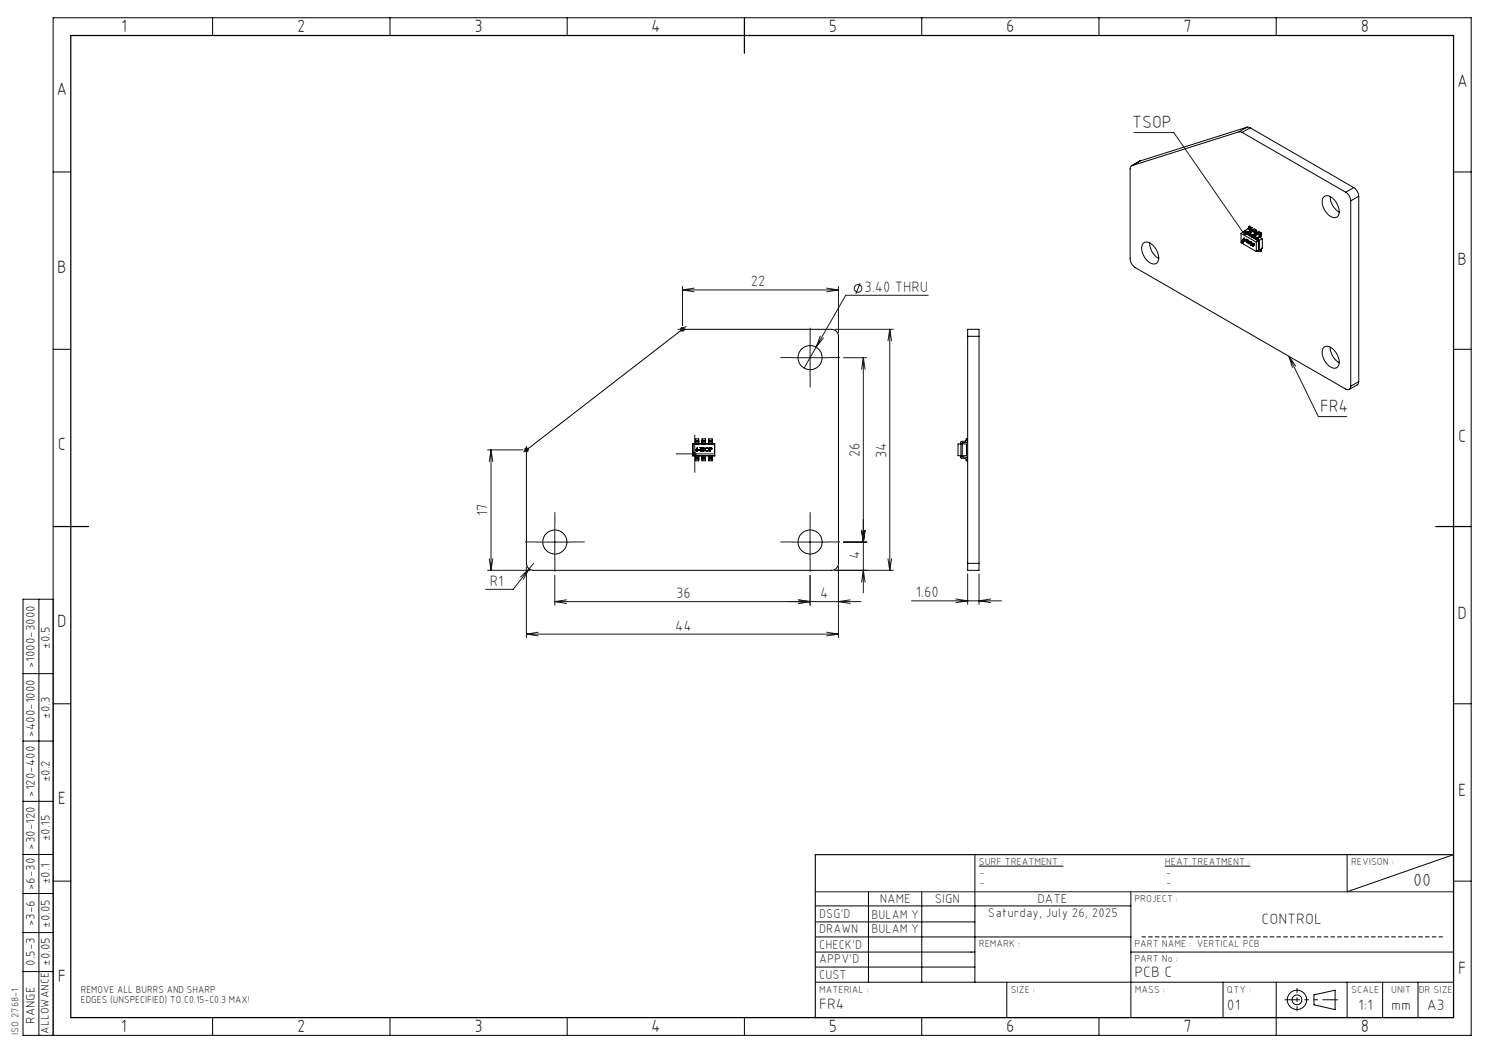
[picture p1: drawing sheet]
<svg xmlns="http://www.w3.org/2000/svg" width="420mm" height="297mm" viewBox="0 0 420 297" stroke-linecap="round" stroke-linejoin="round" font-family="sans-serif">
<g fill="none" stroke="#000" stroke-width=".28">
<path d="M60 5v5M110 5v5M160 5v5M260 5v5M310 5v5M360 5v5M349.5 37.2l.9 .2M349.5 37.2l-30.2 9.5M350.4 37.4l29.2 16.8M351.8 35.9l.8 .2M351.8 35.9l-2.3 1.3M351.8 35.9l-30.2 9.5"/>
<path d="M352.6 36.1l-2.2 1.3M352.6 36.1l29.2 16.8M15 48.5h5M319.3 46.7l-.3 .2-.2 .6v25.5a3.2 3.2 0 0 0 1.4 2.5l59.4 34.2a.86 .86 0 0 0 1 .1 .86 .86 0 0 0 .4-.9M321.6 45.4l-2.4 1.4M321.6 45.4l-2.3 1.3M373.5 55.5a2.59 2.59 0 0 1 3.3 1.4 3.4 3.4 0 0 1 .3 4.3 2.88 2.88 0 0 1-3.4-1.8 3.4 3.4 0 0 1-.2-3.9zM375.2 55.5a5.1 5.1 0 0 0 2.6 4.3M379.6 54.2a3.2 3.2 0 0 1 1.4 2.5M381 56.7v52.2M381.8 52.9a3.2 3.2 0 0 1 1.5 2.4M381.8 52.9l-2.2 1.3"/>
<path d="M383.3 55.3l-2.3 1.4M383.3 55.3v52.3M410 48.5h5M322.4 68.8a2.11 2.11 0 0 1 3.2 .8 3.5 3.5 0 0 1 .6 4.7 3.4 3.4 0 0 1-3.8-2.7l-.4-1.4zM324.3 68.5a5.1 5.1 0 0 0 2.5 4.4M350.1 65.8l4.3 2.5M350.1 65.8v2.7l4.3 2.4M350.2 68l.1-.1a.32 .32 0 0 1 .4 .3 .32 .32 0 0 1-.3 .4zM350.3 67.9l.1 .4 .3 .2M350.6 65.4l-.5 .4M350.6 65.4l4.4 2.5M350.6 67.6l.2 .4"/>
<path d="M350.7 67.4l-.1 .2M350.8 67.3v.2M350.8 67.6l.2 .2M350.8 67.6h-.1l.1 .3 .2-.1M350.8 67.4l-.2 .2M350.8 67.3l-.1 .1M350.9 65.2l-.3 .2M350.9 65.2l.2 .2M350.9 67.5l-.1 .1M350.9 67.1l-.1 .3 .3 .4M350.9 67.1l-.2 .3M350.9 67.2l-.1 .1"/>
<path d="M351 67.9h.1M351 67.9l-.2 .1M351.1 67.8l-.3 .2M351.1 67.8l-.2 .1M351.1 65.3v.4l.7 .4M351.1 65.3l.7 .4M351.1 67.8h-.1M351.2 67.8l.2 .2zM351.2 65.1l-.3 .1M351.2 65l-.1 .3M351.2 65l.7 .5M351.2 67.8h.1"/>
<path d="M351.5 67.6l.4 .2-.2-.1M351.5 67.6h.1M351.6 67.5l-.1 .1M351.6 67.6v.8M351.7 67.7l-.1 .7M351.7 67.6h-.1M351.7 68.4h-.1M351.8 67.6h.1M351.8 65.7v.4M351.8 67.6l-.1 .1M351.9 65.5l-.1 .2M351.9 68.4l.2 .3"/>
<path d="M351.9 68.4h.1M352 67.9v.2M352 68.4l.3 .2M352 68.1l.1 .2M352 64.5l.7 .4M352 64.5l-.8 .5M352.1 68.1l.1 .1M352.1 65.9l-.3 .2M352.1 65.9l.3 .2M352.1 68l-.1 .1M352.1 67.8v.1M352.1 67.8l-.1 .1"/>
<path d="M352.1 64.3l-.1 .2M352.1 67.9v.2M352.1 67.8l.3 .3-.3-.2M352.1 68.3l.1 .2M352.1 64.3l.7 .4M352.1 63.9l.7 .4M352.1 63.9v.4M352.1 63.9l.3-.1 .7 .4M352.2 68.2l.2 .4-.3 .1M352.2 67.8l-.1 .1M352.2 68.2l-.1 .1M352.2 67.9h-.1"/>
<path d="M352.2 68.5l.1 .1M352.3 68.6h-.1M352.3 68.6l-.2 .1M352.3 68.4l-.1 .1M352.4 66.1l.7 .4M352.4 66.1v.4l.7 .4M352.5 68.5v-.2a.51 .51 0 0 1 .6 .2 .51 .51 0 0 1-.1 .7l-.1-.1M352.5 68.5l.4 .6M352.6 65.8l-.2 .3M352.6 65.8l.7 .4M352.6 68.4l-.1 .1M352.6 65.3l.4 .2"/>
<path d="M352.7 68.2l-.1 .1M352.7 64.9l-.8 .6M352.8 68.2l-.2 .1M352.8 64.7l-.1 .2M352.8 68.3l.4 .6M352.8 68.3h-.1a.43 .43 0 0 0-.1 .5 .43 .43 0 0 0 .6 .2v-.1M352.8 64.3v.4M352.9 68.3h-.1M353 69.1h-.1M353.1 64.2v.8l-.9 .6-.1 .3M353.1 66.5v.4M353.1 64.2l-.3 .1"/>
<path d="M353.2 68.8v.1M353.3 66.2l-.2 .3M353.3 69l-.1 .1M353.3 65.3l.7 .4M353.3 65.3l-.7 .5M353.4 66.7l-.3 .2M353.4 66.7l.4 .2M353.5 65.1l-.2 .2M353.5 64.7l.3-.1 .7 .3M353.5 65.1l.7 .4M353.5 64.7l.7 .4M353.5 64.7v.4"/>
<path d="M353.5 68.7l.1 .4M353.5 69.1l-.1 .3M353.5 69.1h.1M353.5 68.7l.1 .1M353.5 69.4h-.1M353.5 69.1l.2 .1M353.6 68.6l.1 .2M353.6 69h.1M353.6 68.6h.1M353.6 68.6h-.2v.8M353.6 68.6l-.1 .1M353.6 69l-.1 .1"/>
<path d="M353.6 68.8l.2 .2M353.6 69.1h-.1M353.7 68.8h-.1M353.7 68.8l.2 .3M353.8 66.8l.7 .4M353.8 66.8v.4l.7 .5M353.8 69l-.2 .1M353.9 69.1l-.2 .1M353.9 69l-.2 .2M353.9 69h-.1M353.9 66.6l-.1 .2M353.9 66.6l.7 .4"/>
<path d="M354 66.1l.3 .2M354 65.7l-.7 .5M354.2 65.5l-.2 .2M354.2 65.1v.4M354.4 68.3v2.6M354.5 64.9l-.1 .9-.9 .6-.1 .3M354.5 67.2v.5M354.5 64.9l-.3 .2M354.5 70.9h.1M354.6 67l-.1 .2M354.7 66.1l-.8 .5M354.7 66.1l.7 .4"/>
<path d="M354.8 67.5l-.3 .2M354.8 67.5l.4 .3M354.8 65.9l-.1 .2M354.8 65.5l.7 .4M354.8 65.5l.3-.2 .7 .4M354.8 65.9l.7 .3M354.8 65.5v.4M355 70.7l-.6 .2M355 67.9l-.6 .4M355 67.9v2.8M355.1 70.7l.4 .3M355.2 67.8l-.2 .1"/>
<path d="M355.2 67.8v2.8M355.2 70.6l-.2 .1M355.3 66.9l.8 .4M355.4 70.5l.1 .1M355.4 70.5l-.9 .4M355.4 66.5l-.8 .5M355.5 66.2l-.1 .3M355.5 65.9v.3M355.5 70.6v.4M355.8 65.7v.9l-.9 .6-.1 .3M355.8 70.1h.1M355.8 65.7l-.3 .2"/>
<path d="M355.8 70.1v.7l-.3 .2M356.1 67.3l-.9 .5M356.1 67.3v2.7l-.9 .6M15 98.5h5M272.9 94.9v-2h3.3v2M272.9 94.9h3.3M272.9 94.9v64M276.2 94.9v64M373.3 98.1a2.1 2.1 0 0 1 3.2 .9 3.9 3.9 0 0 1 .8 4.5 2.32 2.32 0 0 1-3.2-1.2 3.9 3.9 0 0 1-.8-4.2zM375.2 97.9a5.1 5.1 0 0 0 2.6 4.4M410 98.5h5M383.3 107.6l-.5 .9-2.2 1.4"/>
<path d="M383.3 107.6l-2.3 1.3M148.9 126.6l43.5-33.6 42.1-.1a1.99 1.99 0 0 1 2 2v64a1.99 1.99 0 0 1-2 2h-84a1.99 1.99 0 0 1-2-2v-31.1zM195.4 125.2h6.2M195.4 128.6h6.2M195.4 125.2h.1M195.4 125.2v3.4M195.5 128.5h6M195.5 125.2v3.3M195.5 125.2h6M195.5 128.5l-.1 .1M196.1 124.5v.2M196.1 124.2v.2"/>
<path d="M196.1 129.1v.2M196.1 129.3v.2M196.1 124.7h1M196.1 124.5h1M196.1 124.4h1M196.1 124.2h1M196.1 124.2v-.4h1v.4M196.1 124.4v.1M196.1 124.7v.5M196.1 128.6v.5M196.1 129.3h.1M196.1 129.5v.5h1v-.5"/>
<path d="M196.1 129.1h1M196.1 129.3h1M196.1 129.5h1M196.7 126.2l-.2 .5a.32 .32 0 0 1 .4 .3 .32 .32 0 0 1-.4 .3 .32 .32 0 0 1-.2-.4zM197 126.9l.4 .1zM197.1 124.5v.2M197.1 124.2v.2M197.1 129.1v.2M197.1 129.3v.2M197.1 124.4v.1M197.1 124.7v.5M197.1 128.6v.5"/>
<path d="M197.1 129.3h.1M197.4 126.3h.6l-.2 .1v.9l-.1-.9zM198 124.5v.2M198 124.2v.2M198 129.1v.2M198 129.3v.2M198 124.7h1M198 124.5h1M198 124.4h1M198 124.2h1M198 124.2v-.4h1v.4M198 124.4v.1"/>
<path d="M198 124.7v.5M198 128.6v.5M198 129.3h.1M198 129.5v.5h1v-.5M198 129.1h1M198 129.3h1M198 129.5h1M198.2 126.4l.2-.2 .3 .2-.5 .1 .4 .4a.27 .27 0 0 1-.1 .4 .27 .27 0 0 1-.3-.2l.2 .1 .2-.1zM199 124.5v.2M199 124.2v.2M199 129.1v.2M199 129.3v.2"/>
<path d="M199 124.4v.1M199 124.7v.5M199 128.6v.5M199 129.3h.1M199.9 124.5v.2M199.9 124.2v.2M199.9 129.1v.2M199.9 129.3v.2M199.9 124.7h1M199.9 124.5h1M199.9 124.2v-.4h1v.4M199.9 124.4v.1"/>
<path d="M199.9 124.7v.5M199.9 128.6v.5M199.9 129.3h.1M199.9 129.5v.5h1v-.5M199.9 124.4h1M199.9 124.2h1M199.9 129.1h1M199.9 129.3h1M199.9 129.5h1M200.2 126.3a.38 .38 0 0 1 .5 0 .38 .38 0 0 1 .1 .4l-.5 .1-.1 .5zM200.3 126.4h.4v.2l-.4 .1zM200.9 124.5v.2"/>
<path d="M200.9 124.2v.2M200.9 129.1v.2M200.9 129.3v.2M200.9 124.4v.1M200.9 124.7v.5M200.9 128.6v.5M200.9 129.3h.1M201.5 125.2v3.3M201.5 128.5l.1 .1M201.6 125.2h-.1M201.6 125.2v3.4M270.2 125.2l2.4 .1v3.2h-2.4z"/>
<path d="M272.9 123.8h-.4l-.1 .6-1.4 .2v4.5l1.4 .2 .1 .7h.4M272.9 124.6l-.1 .2-1.4 .2v3.7l1.4 .3 .1 .1M272.9 158.9v2h3.3v-2M272.9 158.9h3.3M11 169v123M15 169h-8.5v123h408.5v-287h-400v287M6.5 190h8.5M15 198.5h5M410 198.5h5M6.5 209h8.5M6.5 226h8.5M6.5 241h8.5"/>
<path d="M6.5 252h8.5M15 248.5h5M230 255.5h89M245 251.5v25.5M260 251.5v25.5M275 241v36M276.1 244.3h23.8M319 251.5v35.5M328.6 244.3h24.1M380 241v10.5l30-10.5v46h-180M410 248.5h5M6.5 274h8.5"/>
<path d="M6.5 263h8.5M230 268.5h45M230 277h180M230 272.8h45M230 260h45M230 264.3h89M284 277v10M319 268.5h91M345 277v10M360 277v15M380 277v10M390 277v10"/>
<path d="M400 277v10M60 287v5M110 287v5M160 287v5M210 287v5M260 287v5M310 287v5M370.6 280.6l6-1.3v5.5l-6-1.4z"/>
<circle cx="228.5" cy="100.9" r="3.4"/>
<circle cx="196" cy="128" r=".36"/>
<circle cx="196.6" cy="127" r=".22"/>
<circle cx="199.4" cy="126.8" r=".57"/>
<circle cx="199.4" cy="126.8" r=".46"/>
<circle cx="156.5" cy="152.9" r="3.4"/>
<circle cx="228.5" cy="152.9" r="3.4"/>
<circle cx="365.8" cy="282" r="1.38"/>
<circle cx="365.8" cy="282" r="2.72"/>
</g>
<g fill="none" stroke="#191924" stroke-width=".28">
<path d="M319.8 37.4h11.3l20 28.8M242.6 79.8l-1.2 3.1M192.5 80.8v11.1M192.5 81.8h44M192.5 81.8l3.3 .5M193.5 92.1l-1 .8h-1.3M195.8 81.3l-3.3 .5M228.5 95.9v10M230.2 97.9l-3.4 5.9M231.4 94.8l-1.2 3.1M232.3 95.3l-2.1 2.6M233.2 81.3l3.3 .5"/>
<path d="M235.5 92.9h16.5M236.5 80.8v13.1M236.5 81.8l-3.3 .5M251 92.9v68M251 92.9l.5 3.3M251 92.9l-.5 3.3M261.8 83.3h-23.3l-8.3 14.6M223.5 100.9h10M237.9 100.9h6.6M243.5 100.9v66.3M243.5 100.9l.5 3.3M243.5 100.9l-.5 3.3"/>
<path d="M363.6 100.5l8.3 17h7.9M363.6 100.5l1.9 2.8M363.6 100.5l1 3.2M137.5 126.9h10M138.5 126.9v34M138.5 126.9l.5 3.3M138.5 126.9l-.5 3.3M148.5 125.9v1l-.8 .6M191 128h10M196 123v10M138 157.6l.5 3.3M139 157.6l-.5 3.3"/>
<path d="M148.5 159.9v19.9M150.5 158.9l-1.2 1.5M151.5 152.9h10M156.5 147.9v10M223.5 152.9h10M228.5 147.9v10M236.5 159.9v19.9M237.9 152.9h6.6M243 149.6l.5 3.3 .5-3.3M250.5 157.6l.5 3.3M251.5 157.6l-.5 3.3M137.5 160.9h12"/>
<path d="M148.5 178.9h88M148.5 178.9l3.3 .4M149.3 160.4l-4.6 5.8h-7.8M149.3 160.4l-2.5 2.3M149.3 160.4l-1.7 3M151.8 178.3l-3.3 .6M156.5 162.3v8.4M156.5 169.7h86.4M156.5 169.7l3.3 .5M159.8 169.2l-3.3 .5M225.2 169.2l3.3 .5-3.3 .5M228.5 162.3v8.4"/>
<path d="M233.2 178.3l3.3 .6M235.5 160.9h16.5M236.5 178.9l-3.3 .4M239.8 169.2l-3.3 .5 3.3 .5M243 164.2l.5-3.3 .5 3.3M257.1 169.5h25.4M269.6 168.9l3.3 .6-3.3 .5M272.9 161.9v8.6M276.2 161.9v8.6M279.4 168.9l-3.2 .6 3.2 .5M230 251.5h180"/>
<circle cx="242" cy="81.3" r="1.08"/>
</g>
<g fill="none" stroke="#191924" stroke-width=".28" stroke-dasharray="15.2 1.3 1.3 1.3" stroke-linecap="butt">
<path d="M228.5 95.9v-3.4M223.5 100.9h-3.4M228.5 105.9v3.4M233.5 100.9h3.4M191 128h-.4M196 123v-.4M196 133v.3M201 128h.3M151.5 152.9h-3.4M156.5 147.9v-3.4M156.5 157.9v3.4M161.5 152.9h3.4"/>
<path d="M223.5 152.9h-3.4M228.5 147.9v-3.4M228.5 157.9v3.4M233.5 152.9h3.4"/>
</g>
<path d="M365.9 278.7v6.5" fill="none" stroke="#000" stroke-width=".28" stroke-dasharray="15.2 1.3 1.3 1.3" stroke-dashoffset="13.9" stroke-linecap="butt"/>
<path d="M407 264.3h-85" fill="none" stroke="#000" stroke-width=".28" stroke-dasharray="1.3 .6" stroke-linecap="butt"/>
<path d="M377.4 282h-15.1" fill="none" stroke="#000" stroke-width=".28" stroke-dasharray="6.3 1.3 1.3 1.3 1.3 1.3" stroke-dashoffset="2" stroke-linecap="butt"/>
<path d="M20 10h390v277h-390zM210 5v10M15 148.5h10M405 148.5h10" fill="none" stroke="#000" stroke-width=".35"/>
<path d="M410 241h-180v46" fill="none" stroke="#191924" stroke-width=".35"/>
<g fill="#191924">
<path d="M350.9 66h.4v.5l-.2-.3 .2 .3h-.4z"/>
<path d="M192 92.4a.68 .68 0 0 0 .3 1.1 .68 .68 0 0 0 .9-.6h-.7h.7l-.4-.6-.4-.1zM148.1 126.4a.68 .68 0 0 0 .1 1.1 .68 .68 0 0 0 1-.6h-.7h.7l-.4-.6z"/>
</g>
<g font-size="5">
<text x="34.2" y="9.1">1</text>
<text x="83.8" y="9.1">2</text>
<text x="133.8" y="9.1">3</text>
<text x="183.7" y="9.1">4</text>
<text x="233.8" y="9.1">5</text>
<text x="283.8" y="9.1">6</text>
<text x="333.8" y="9.1">7</text>
<text x="383.8" y="9.1">8</text>
<text x="16" y="26.9">A</text>
<text x="411" y="24.6">A</text>
<text x="16.2" y="76.9">B</text>
<text x="411.2" y="74.6">B</text>
<text x="411.3" y="124.6">C</text>
<text x="16.3" y="126.9">C</text>
<text x="16.2" y="176.9">D</text>
<text x="411.2" y="174.6">D</text>
<text x="16.3" y="226.9">E</text>
<text x="411.3" y="224.6">E</text>
<text x="411.3" y="274.6">F</text>
<text x="16.3" y="276.9">F</text>
<text x="34.1" y="291.1">1</text>
<text x="83.8" y="291.1">2</text>
<text x="133.8" y="291.1">3</text>
<text x="183.7" y="291.1">4</text>
<text x="233.8" y="291.1">5</text>
<text x="283.8" y="291.1">6</text>
<text x="333.8" y="291.2">7</text>
<text x="383.8" y="291.2">8</text>
</g>
<g font-size="5" fill="#191924">
<text x="319.4" y="36.2">TSOP</text>
<text x="372.3" y="116.3">FR4</text>
</g>
<text font-size="4.9" fill="#191924" x="398.6" y="249.9">00</text>
<g font-size="4.2" fill="#191924">
<text x="211.8" y="80.8">22</text>
<text x="243.8" y="82.3">3.40 THRU</text>
<text x="242.6" y="129" transform="rotate(-90 242.6 129)">26</text>
<text x="250" y="129.2" transform="rotate(-90 250 129.2)">34</text>
<text x="137.5" y="145.5" transform="rotate(-90 137.5 145.5)">17</text>
<text x="242.6" y="157.8" transform="rotate(-90 242.6 157.8)">4</text>
<text x="138.2" y="165.2">R1</text>
<text x="190.7" y="168.7">36</text>
<text x="231.3" y="168.7">4</text>
<text x="258.3" y="168.5">1.60</text>
<text x="190.4" y="177.9">44</text>
<text x="355.9" y="260.8">CONTROL</text>
<text x="320" y="275.6">PCB C</text>
<text x="231.1" y="284.6">FR4</text>
<text x="346.1" y="285">01</text>
<text x="383.1" y="284.8">1:1</text>
<text x="392.4" y="284.8">mm</text>
<text x="402.5" y="284.8">A3</text>
</g>
<g font-size="3.6" fill="#191924">
<text x="248.1" y="254.6">NAME</text>
<text x="263.7" y="254.6">SIGN</text>
<text x="292.6" y="254.6">DATE</text>
<text x="231.1" y="258.9">DSG'D</text>
<text x="231.1" y="263.3">DRAWN</text>
<text x="245.8" y="263.3">BULAM Y</text>
<text x="245.8" y="259.3">BULAM Y</text>
<text x="231.1" y="267.6">CHECK'D</text>
<text x="231.1" y="271.6">APPV'D</text>
<text x="231.1" y="276">CUST</text>
</g>
<g font-size="3.5">
<text x="14.1" y="183" transform="rotate(-90 14.1 183)">±0.5</text>
<text x="9.8" y="188.5" transform="rotate(-90 9.8 188.5)">&gt;1000-3000</text>
<text x="14.1" y="202.8" transform="rotate(-90 14.1 202.8)">±0.3</text>
<text x="9.8" y="207.8" transform="rotate(-90 9.8 207.8)">&gt;400-1000</text>
<text x="14.1" y="220.7" transform="rotate(-90 14.1 220.7)">±0.2</text>
<text x="9.8" y="224.7" transform="rotate(-90 9.8 224.7)">&gt;120-400</text>
<text x="9.8" y="239.7" transform="rotate(-90 9.8 239.7)">&gt;30-120</text>
<text x="14.1" y="237.3" transform="rotate(-90 14.1 237.3)">±0.15</text>
<text x="9.8" y="251" transform="rotate(-90 9.8 251)">&gt;6-30</text>
<text x="14.1" y="249.3" transform="rotate(-90 14.1 249.3)">±0.1</text>
<text x="9.8" y="261.3" transform="rotate(-90 9.8 261.3)">&gt;3-6</text>
<text x="14.1" y="261.7" transform="rotate(-90 14.1 261.7)">±0.05</text>
<text x="9.8" y="272.4" transform="rotate(-90 9.8 272.4)">0.5-3</text>
<text x="14.1" y="272.4" transform="rotate(-90 14.1 272.4)">±0.05</text>
<text x="9.8" y="288.7" transform="rotate(-90 9.8 288.7)">RANGE</text>
</g>
<text font-size="3.5" fill="#191924" x="278.7" y="258.5">Saturday, July 26, 2025</text>
<text font-size="3.2" x="13.8" y="291.5" transform="rotate(-90 13.8 291.5)">ALLOWANCE</text>
<g font-size="2.8" fill="#191924">
<text x="276.1" y="244">SURF TREATMENT :</text>
<text x="328.6" y="244">HEAT TREATMENT :</text>
<text x="381.1" y="244">REVISON :</text>
<text x="276.3" y="250">-</text>
<text x="276.3" y="247">-</text>
<text x="329" y="250">-</text>
<text x="329" y="247">-</text>
<text x="320" y="254.4">PROJECT :</text>
<text x="276.1" y="267.2">REMARK :</text>
<text x="320" y="267.2">PART NAME : VERTICAL PCB</text>
<text x="320" y="271.4">PART No :</text>
<text x="231.1" y="279.9">MATERIAL :</text>
<text x="285.1" y="279.9">SIZE :</text>
<text x="320.1" y="279.9">MASS :</text>
<text x="346.1" y="279.9">QTY :</text>
<text x="381.1" y="279.9">SCALE</text>
<text x="392.4" y="279.9">UNIT</text>
<text x="400.2" y="279.9">DR SIZE</text>
<text x="5.3" y="291.9" transform="rotate(-90 5.3 291.9)">ISO 2768-1</text>
</g>
<g font-size="2.8">
<text x="22.8" y="280.1">REMOVE ALL BURRS AND SHARP</text>
<text x="22.8" y="283">EDGES (UNSPECIFIED) TO C0.15-C0.3 MAX!</text>
</g>
</svg>
